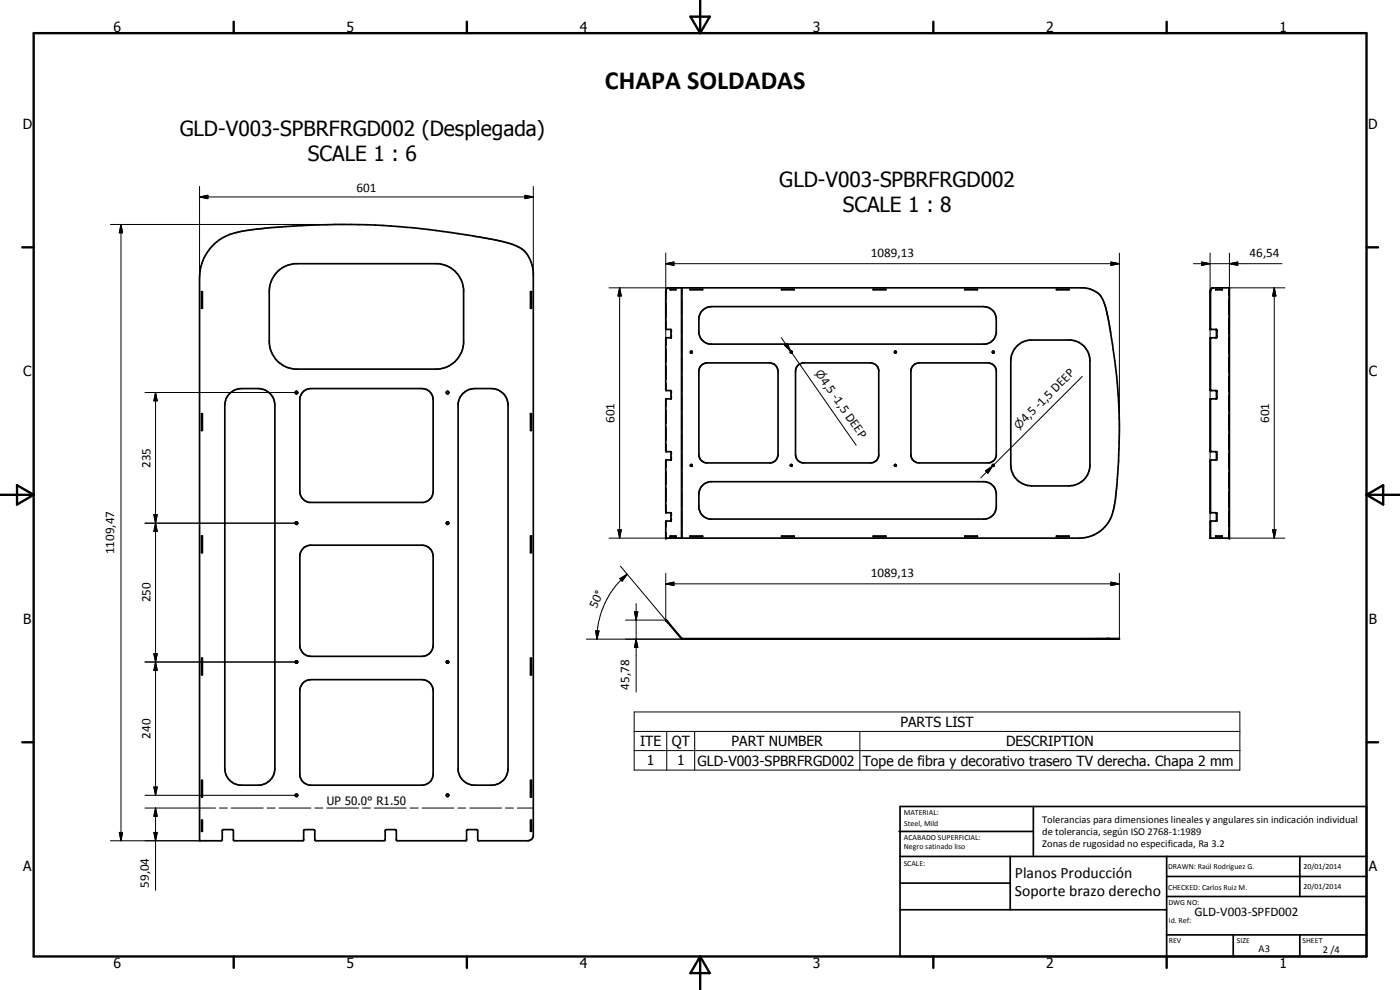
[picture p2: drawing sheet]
<svg xmlns="http://www.w3.org/2000/svg" width="420mm" height="297mm" viewBox="0 0 420 297" stroke-linecap="round" stroke-linejoin="round" font-family="sans-serif">
<g fill="none" stroke="#000" stroke-width=".51">
<path d="M63.8 73.7a18 18 0 0 1 10.7-4.6l4.8-.6a226.5 226.5 0 0 1 62.7 2.3l8.9 1.7a16.2 16.2 0 0 1 6 2.4 9.5 9.5 0 0 1 3.2 6.8v169.2l-.6 1-1.1 .4h-14.7l-.3-.4v-2.6l-.4-.4h-2.6l-.3 .2-.1 3-.3 .2h-20.4l-.4-.2v-2.8l-.3-.4-2.9 .1-.1 3.1-.3 .2h-20.5l-.3-.4v-2.6l-.4-.4h-2.6l-.3 .2-.1 3-.3 .2h-20.4l-.3-.2v-2.8l-.4-.4h-2.7l-.3 .2v2.8l-.2 .3h-6.6v-168.9a13.8 13.8 0 0 1 3.9-9.6zM60.5 87.5h.2v5h-.2zM83 81.8a8.2 8.2 0 0 1 5.5-2.7h43a8.3 8.3 0 0 1 7.6 7.6v16.4a8.3 8.3 0 0 1-7.6 7.6h-43a8.3 8.3 0 0 1-7.7-8.3v-15a8.4 8.4 0 0 1 2.2-5.6zM159.2 87.5h.3v5h-.3zM201.1 86.8h1.7v.2h-1.7zM201.3 86.8v.2M207.1 86.8h3.8v.2h-3.8zM210.7 93.3l1.5-1.1 1.3-.2h81.7a3.9 3.9 0 0 1 3.8 3.3v4.7a3.8 3.8 0 0 1-3.3 3.3h-82.6a3.8 3.8 0 0 1-3.3-3.3v-4.7zM234.6 86.8h3.7v.2h-3.7zM262.1 86.8h3.7v.2h-3.7zM289.6 86.8h3.7v.2h-3.7zM317.1 86.8h3.7v.2h-3.7z"/>
<path d="M363.3 98.8l1.9 .1M363.4 98.8h.1M363.9 86.4l-.6 .9 .1 11.5M363.9 86.4h5.1v75.1h-5.8v-5l.1-.2M364.1 86.4l-.7 .3-.2 .6v11.4l.1 .1M364.9 86.8h1.9v.2h-1.9zM364.9 98.8v2.5M365.2 99v2.3h-1.9l-.1 .2v15.5l.3 .2M365.2 98.9v.1M366.7 86.8v.2M68.8 118.2a4.8 4.8 0 0 1 3.7-1.6h5a5 5 0 0 1 5 5v109a5 5 0 0 1-4.5 5h-6a5 5 0 0 1-4.5-5v-109l.4-2.1zM91 117.6l1-.8 1.3-.2h33.3a3.3 3.3 0 0 1 3.4 3.3v27.5a3.3 3.3 0 0 1-2.9 3.3h-34.2a3.4 3.4 0 0 1-2.9-2.8v-28.4l.2-.8z"/>
<path d="M138.8 118.2l1.2-.9 1.4-.6 6.1-.1a5.1 5.1 0 0 1 5 4.5v110a5.1 5.1 0 0 1-4.5 4.5h-6.1a5.1 5.1 0 0 1-4.4-4.5v-110l.4-1.6zM199.8 101.4v15.6l1.5 .3v2.3M199.9 101.3l1.5-.1v-2.2l-1.6-.3v-11.4l.2-.6 .4-.3h124.8a6.6 6.6 0 0 1 6.6 5.7l1.1 5.1a164.8 164.8 0 0 1 1.3 55.6 10.4 10.4 0 0 1-10.3 8.7h-124.1v-5l1.6-.3-.1-2.3-1.4-.1M199.9 101.3l-.1 .1M201.3 119.7h-1.4l-.1 .1v15.6l1.5 .2v2.4M201.3 119.6v.1M207.3 105.4h.4v.5l-.5-.1zM210.6 109.5l1.6-.6h18.8a2.59 2.59 0 0 1 2.5 2.5v25a2.52 2.52 0 0 1-2.5 2.5h-18.8a2.47 2.47 0 0 1-2.4-2.2v-25.7l.3-1zM239.3 109.8l.6-.5 1.3-.4h20a2.57 2.57 0 0 1 2.5 2.1v25.7a2.47 2.47 0 0 1-2.5 2.2h-20a2.44 2.44 0 0 1-2.5-2.5v-25l.1-.7zM274 109.8l.5-.5 1.4-.4h20.6a2.57 2.57 0 0 1 2.5 2.1v25.7a2.47 2.47 0 0 1-2.5 2.2h-20.6a2.47 2.47 0 0 1-2.5-2.2v-25.7zM305.2 103.8l1.5-1.1 2.3-.7h12.5a6.3 6.3 0 0 1 5.6 5.7v32.4a6.3 6.3 0 0 1-6.2 5.7h-11.3a6.3 6.3 0 0 1-6.3-6.3v-31.3a6.5 6.5 0 0 1 1.9-4.4zM363.3 117.2h1.7"/>
<path d="M363.3 101.4v15.7M363.3 117.1h.1M363.4 119.7v15.8M363.4 101.3l-.1 .1M364.9 117.2h.1M364.9 117.2l.3 .2v2.2l-1.9 .1-.1 .1v15.6l2 .2v2.4h-1.9M365 117.3l-.1 2.4M60.5 124.1h.2v5.1h-.2zM159.2 124.1h.3v5.1h-.3zM201.3 138h-1.4l-.1 .2v15.6M201.3 138h.1M207.2 139.5l.5-.1v.5h-.4z"/>
<path d="M237.2 139.5l.2-.1a.29 .29 0 0 1 .4 .2 .29 .29 0 0 1-.3 .3 .29 .29 0 0 1-.3-.4zM297.8 139.5l.2-.1a.29 .29 0 0 1 .4 .2 .29 .29 0 0 1-.3 .3 .29 .29 0 0 1-.3-.4zM363.4 138l-.1 15.8M363.5 138l-.3 .2v15.5l1.8 .1M364.9 135.5l.2 .2-.2 2.3M365.2 137.8h.1M199.8 153.8h.1M210.7 145.8l1-.9 1.4-.4h82.6a3.9 3.9 0 0 1 3.3 3.3v4.6a3.8 3.8 0 0 1-3.3 3.3h-82.6a3.8 3.8 0 0 1-3.3-3.3v-4.6l.4-1.3zM363.3 156.3h1.8M363.3 153.8h.1M363.4 156.4l-.1 5.1M363.5 156.3l-.1 .1"/>
<path d="M364.9 153.8l.3 .3v2l-.3 .2M365 153.9v2.4M60.5 160.8h.2v5h-.2zM91.3 164.3l.7-.5 1.3-.2h33.3a3.5 3.5 0 0 1 3.4 3.3v26.7a3.3 3.3 0 0 1-3.4 3.3h-33.3a3.3 3.3 0 0 1-3.3-2.8v-27.6l.7-1.6zM159.2 160.8h.3v5h-.3zM201.1 160.8h1.7v.2h-1.7zM201.3 160.8v.2M207.1 160.8h3.8v.2h-3.8zM234.6 160.8h3.7v.2h-3.7zM262.1 160.8h3.7v.2h-3.7zM289.6 160.8h3.7v.2h-3.7zM317.1 160.8h3.7v.2h-3.7z"/>
<path d="M364.9 160.8h1.9v.2h-1.9zM366.7 160.8v.2M60.5 197.5h.2v5h-.2zM159.2 197.5h.3v5h-.3zM199.8 186.1l.1-.1 .3 .2 4.6 5.4h131.1v.2h-131.3zM329 191.6v.2M91 204.9l1-.7 1.3-.3h33.3a3.3 3.3 0 0 1 3.4 3.4v25a3.3 3.3 0 0 1-2.9 3.3h-34.2a3.4 3.4 0 0 1-2.9-2.9v-25.9zM60.5 234.1h.2v5h-.2zM159.2 234.1h.3v5h-.3zM60.5 246.1h.2v3.3h-.2zM159.2 246.1h.3v3.3h-.3zM269.8 249.5h40.3"/>
<path d="M270.1 242h140v45h-140zM270.1 257h140M303.2 257v16M310.1 242v15M350.1 257v30M390.1 257v12M270.1 265h33.1M270.1 273h80M350.1 269h60M350.1 263h60M350.1 280.5h60M370.1 280.5v6.5"/>
<path d="M390.1 280.5v6.5"/>
<circle cx="89" cy="117.8" r=".38"/>
<circle cx="134.3" cy="117.8" r=".38"/>
<circle cx="237.5" cy="105.6" r=".29"/>
<circle cx="268.7" cy="105.6" r=".29"/>
<circle cx="298.1" cy="105.6" r=".29"/>
<circle cx="268.7" cy="139.6" r=".28"/>
<circle cx="89" cy="156.9" r=".38"/>
<circle cx="134.3" cy="156.9" r=".38"/>
<circle cx="89" cy="198.6" r=".37"/>
<circle cx="134.3" cy="198.6" r=".37"/>
<circle cx="89" cy="238.6" r=".38"/>
<circle cx="134.3" cy="238.6" r=".38"/>
</g>
<g fill="none" stroke="#000" stroke-width=".3">
<path d="M59.9 59.1l2.5-.5v1zM59.9 59.1h100.2M59.9 55.9v27.4M157.6 58.6l2.5 .5-2.5 .5zM160.1 55.9v26.6M33.1 67.4h71.1M36.3 67.4l.5 2.4h-1zM36.3 67.4v184.9M199.8 79.1l2.5-.5v1zM199.8 75.9l.1 25.7M199.8 79.1h136.1M333.4 78.6l2.5 .5-2.5 .5z"/>
<path d="M335.9 75.9v52.4M358.2 79.1h26.6M360.6 78.6l2.6 .5-2.6 .5zM363.2 75.9v80.7M369 79.1l2.5-.5v1zM369 75.9v10.5M182.8 86.4h22M186 86.4l.5 2.4h-1zM186 86.4v75.1M199.8 98.6h.1M199.8 87.6h.1M201.4 99.1h.1"/>
<path d="M204.6 86.4v2.2M204.6 89.8v4.6M204.6 95.6v4.6M368.7 89.8v4.6M368.7 95.6v4.6M368.8 99.5h.2M368.8 95.8h.2M382.4 86.4l.5 2.4h-1zM382.4 86.4v75.1M385.6 86.4h-16.9v2.2M43.5 117.8h45.5M46.7 117.8l.5 2.5h-1z"/>
<path d="M46.7 117.8v120.8M199.8 119.9h.1M199.8 116.9h.1M201.4 119.4h.1M201.4 117.4h.1M201.4 101.1h.1M204.6 101.3v4.7M204.6 107.1v4.7M204.6 112.9v4.6M204.6 118.7v4.6M234.5 101.3l2.8 4.1M235.5 103.6l.8-.5 1 2.3z"/>
<path d="M237.3 105.4l.3 .5M237.3 105.4l19.7 28.2M324.8 112.9l-30.5 30.5M368.7 101.3v4.7M368.7 107.1v4.7M368.7 112.9v4.6M368.7 118.7v4.6M368.8 108.2h.2M368.8 111.4h.2M199.8 138.3h.1M199.8 135.3h.1M201.4 135.8h.1"/>
<path d="M201.4 137.8h.1M204.6 124.5v4.6M204.6 130.3v4.6M204.6 136v4.6M368.7 124.5v4.6M368.7 130.3v4.6M368.7 136v4.6M368.8 139.5h.2M368.8 136.4h.2M43.5 157h45.5M46.2 154.4h1l-.5 2.6zM46.7 157l.5 2.4h-1z"/>
<path d="M185.5 159h1l-.5 2.5zM199.8 153.6h.1M199.8 156.6h.1M201.4 154.1h.1M201.4 156.1h.1M204.6 141.8v4.6M204.6 147.6v4.6M204.6 153.4v4.6M204.6 159.1v2.4M295.8 141.3l2.1-1.5-1.4 2.2zM368.7 141.8v4.6M368.7 147.6v4.6"/>
<path d="M368.7 153.4v4.6M368.7 159.1v2.4h16.9M368.8 152h.2M368.8 148.3h.2M381.9 159h1l-.5 2.5zM182.8 161.5h22M186 173.6l2.2-1.3-1.5 2.1zM186.2 169.8l14.4 17.2M188.2 172.3a25.2 25.2 0 0 0-9.1 19.5M199.8 175.2l2.5-.5v1zM199.8 161.3h.1M199.8 172v14.1"/>
<path d="M199.8 175.2h136.1M333.4 174.7l2.5 .5-2.5 .5zM335.9 172v19.6M43.5 198.6h45.5M46.2 196.1h1l-.5 2.5zM46.2 196.1l1 5h-1l1-5zM46.7 198.6l.5 2.5h-1zM176 191.8h28.8M178.8 189.3h1l-.7 2.5zM187.7 186.1h12.3M190.4 183.6h1l-.5 2.5zM190.9 191.8l.5 2.5h-1z"/>
<path d="M190.9 181.1v26.5M199.9 186.1l-.1 .1M200 186.2l-.1 .1M200.1 186.1v.1M201.4 187.7l-.2 .1M212.2 191.6v.2M213.5 191.6v.2M231 191.6v.2M241.2 191.6v.2M261.2 191.6v.2M275.9 191.6v.2M295.2 191.6v.2"/>
<path d="M296.5 191.6v.2M309.6 191.6v.2M320.9 191.6v.2M323.9 191.6v.2M190.3 213.6h181.8v17.5h-181.8zM190.3 219.5h181.8M200.1 219.5v11.6M208.5 219.5v11.6M258.1 219.5v11.6M43.5 238.6h45.5M46.2 236.1h1l-.5 2.5zM190.3 225.2h181.8"/>
<path d="M33.1 252.3h27M35.8 249.8h1l-.5 2.5zM43.5 242.4h21.2M46.2 249.8h1l-.5 2.5zM46.7 242.4l.5 2.5h-1zM46.7 242.4v24.7M65.9 242.4h2.3M69.4 242.4h9.6M80.2 242.4h2.4M83.8 242.4h9.5M94.5 242.4h2.3M98.1 242.4h9.5"/>
<path d="M108.8 242.4h2.4M112.3 242.4h9.6M123.1 242.4h2.4M126.7 242.4h9.5M137.4 242.4h2.4M141 242.4h9.5M151.7 242.4h2.4M155.3 242.4h4.8"/>
</g>
<g fill="none" stroke="#000" stroke-width=".35">
<path d="M199.9 90.9v4.4M199.9 96.4v2.3M200 98.8h.1M200 87l-.1 2.8M200.7 86.4l-.4 .2M201.2 98.8l.3 .1M201.5 99v.7M202.8 86.8h.1M202.9 86.8h.1M202.9 86.9l-.1 .1M204.5 86.4v75.1M204.8 86.4v75.1"/>
<path d="M363.2 98.6h.1M363.2 87.6h.1M364.8 86.8h.1M364.8 86.9l.1 .1M365.1 99.1h.1M368.8 86.8h.2M368.8 87h.2M368.8 86.4v2.2M368.8 89.8v4.6M368.8 95.6v4.6M368.8 87.6h.2M368.8 92h.2"/>
<path d="M368.8 86.4v75.1M199.9 101.5v2.1M199.9 104.6v4.2M199.9 109.8v4.1M199.9 114.9v2.1M199.9 119.8v2.2M200 117.1l.1 .1M200.1 119.7l-.1 .1M200.1 101.3l-.1 .1M201.2 119.7h.3M201.2 117.2h.3M201.5 101.3h-.3"/>
<path d="M201.5 119.6v.1M201.5 117.3v.8M201.5 119.5h.1M201.5 100.5v.7M201.5 118.7v.8M363.2 119.9h.1M363.2 116.9h.1M363.2 101.6h.1M365.1 119.4h.1M365.1 117.4h.1M365.1 101.1h.1M368.8 101.3v4.7l.2-.1"/>
<path d="M368.8 107.1v4.7M368.8 112.9v4.6M368.8 118.7v4.6M368.8 103.3h.2M368.8 102h.2M368.8 108.9h.2M368.8 105.4h.2M199.9 123v4.1M199.9 128.1v4.1M199.9 133.2v2.2M199.9 138.2v2.1M200 135.5h.1"/>
<path d="M200.1 138h-.1M201.2 135.5l.3 .1M201.2 138h.3M201.5 138h.1M201.5 135.7v.7M201.5 137.8h.1M201.5 137.1v.8M363.2 138.3h.1M363.2 135.3h.1M365.1 135.8h.1M365.1 137.8h.1M368.8 124.5v4.6"/>
<path d="M368.8 130.3v4.6M368.8 136v4.6M368.8 138.9h.2M368.8 139.4h.2M368.8 140h.2M199.9 141.4v4M199.9 146.4v4.1M199.9 151.6v2.1M199.9 156.5v1.7M199.9 159.8l.1 1.7M200 153.8h.1M200.1 156.3l-.1 .1"/>
<path d="M201.2 153.8l.3 .1M201.5 156.3h-.3M201.5 154v.8M201.5 155.4v.8M363.2 153.6h.1M363.2 156.6h.1M365.1 154.1h.1M365.1 156.1h.1M368.8 141.8v4.6M368.8 147.6v4.6M368.8 153.4v4.6M368.8 159.1v2.4"/>
<path d="M368.8 155.7h.2M368.8 144.5h.2M368.8 145.8h.2M368.8 153.5h.2M202.8 160.8v.2M363.2 161.3h.1M364.9 160.8v.2M368.8 160.8h.2M368.8 161h.2M200.7 186.9l-.1 .1M201.3 187.6l-.2 .1M201.5 188h-.1"/>
<path d="M201.5 187.9h.1M202.9 189.5l-.1 .1M204.6 191.5l-.1 .1M204.8 191.6v.2M207.1 191.6v.2M207.2 191.6v.2M207.8 191.6v.2M209.8 191.6v.2M210.9 191.6v.2M233.5 191.6v.2M234.6 191.6v.2M237.2 191.6v.2"/>
<path d="M237.8 191.6v.2M238.3 191.6v.2M238.7 191.6v.2M262.1 191.6v.2M263.7 191.6v.2M265.8 191.6v.2M268.4 191.6v.2M269 191.6v.2M273.4 191.6v.2M289.6 191.6v.2M293.3 191.6v.2M297.8 191.6v.2"/>
<path d="M298.4 191.6v.2M299 191.6v.2M303.3 191.6v.2M317.1 191.6v.2M320.8 191.6v.2M324.6 191.6v.2M327.1 191.6v.2M334 191.6v.2"/>
</g>
<g fill="#000">
<circle cx="201.5" cy="99" r=".18"/>
<circle cx="369" cy="86.4" r=".25"/>
<circle cx="199.9" cy="117" r=".18"/>
<circle cx="201.5" cy="117.2" r=".18"/>
<circle cx="201.5" cy="117.3" r=".18"/>
<circle cx="201.5" cy="101.2" r=".18"/>
<circle cx="199.9" cy="135.4" r=".18"/>
<circle cx="199.9" cy="138.2" r=".18"/>
<circle cx="201.5" cy="135.6" r=".18"/>
<circle cx="201.5" cy="135.7" r=".18"/>
<circle cx="199.9" cy="156.5" r=".18"/>
<circle cx="199.9" cy="153.7" r=".18"/>
<circle cx="201.5" cy="154" r=".18"/>
<circle cx="201.5" cy="156.2" r=".18"/>
<circle cx="199.8" cy="161.5" r=".25"/>
<circle cx="369" cy="161.5" r=".25"/>
<circle cx="199.8" cy="186.1" r=".25"/>
<circle cx="199.9" cy="186" r=".25"/>
</g>
<g fill="none" stroke="#000" stroke-width=".71">
<path d="M10.1 9.9h400v277.1h-400zM70.1 6.5v3.4M140.1 6.5v3.4M207.2 5h5.8l-2.9 4.9zM210.1 0v9.9M280.1 6.5v3.4M350.1 6.5v3.4M6.7 74.2h3.4M410.1 74.2h3.5M.1 148.5h10M5.1 145.6l5 2.9-5 2.9zM410.1 148.5h10"/>
<path d="M410.1 148.5l5-2.9v5.8zM6.7 222.7h3.4M410.1 222.7h3.5M70.1 287v3.4M140.1 287v3.4M210.1 287v10M210.1 287l2.9 5h-5.8zM280.1 287v3.4M350.1 287v3.4"/>
</g>
<g fill="#000">
<path d="M59.9 59.1l2.5-.5v1zM157.6 58.6l2.5 .5-2.5 .5zM36.3 67.4l.5 2.4h-1zM199.8 79.1l2.5-.5v1zM333.4 78.6l2.5 .5-2.5 .5zM360.6 78.6l2.6 .5-2.6 .5zM369 79.1l2.5-.5v1zM186 86.4l.5 2.4h-1zM382.4 86.4l.5 2.4h-1zM235.5 103.6l.8-.5 1 2.3zM46.7 117.8l.5 2.5h-1zM46.2 154.4h1l-.5 2.6z"/>
<path d="M46.7 157l.5 2.4h-1zM185.5 159h1l-.5 2.5zM295.8 141.3l2.1-1.5-1.4 2.2zM381.9 159h1l-.5 2.5zM186 173.6l2.2-1.3-1.5 2.1zM199.8 175.2l2.5-.5v1zM333.4 174.7l2.5 .5-2.5 .5zM46.2 196.1h1l-.5 2.5zM178.8 189.3h1l-.7 2.5zM190.4 183.6h1l-.5 2.5zM190.9 191.8l.5 2.5h-1zM46.7 198.6l.5 2.5h-1z"/>
<path d="M46.2 236.1h1l-.5 2.5zM35.8 249.8h1l-.5 2.5zM46.2 249.8h1l-.5 2.5zM46.7 242.4l.5 2.5h-1z"/>
</g>
<text font-size="7.9" x="181.6" y="26.8">CHAPA SOLDADAS</text>
<g font-size="6.3">
<text x="53.9" y="40.7">GLD-V003-SPBRFRGD002 (Desplegada)</text>
<text x="92.4" y="48.2">SCALE 1 : 6</text>
<text x="233.9" y="56.1">GLD-V003-SPBRFRGD002</text>
<text x="252.9" y="63.6">SCALE 1 : 8</text>
</g>
<g font-size="4.7">
<text x="304.6" y="263.5">Planos Producción</text>
<text x="304.6" y="268.9">Soporte brazo derecho</text>
</g>
<g font-size="4.2">
<text x="34" y="9.6">6</text>
<text x="104" y="9.6">5</text>
<text x="174" y="9.6">4</text>
<text x="244" y="9.6">3</text>
<text x="314" y="9.6">2</text>
<text x="384" y="9.6">1</text>
<text x="6.8" y="38.7">D</text>
<text x="410.6" y="38.7">D</text>
<text x="7" y="112.9">C</text>
<text x="410.8" y="112.9">C</text>
<text x="7" y="187.1">B</text>
<text x="410.8" y="187.1">B</text>
<text x="270.2" y="218.1">PARTS LIST</text>
<text x="192.1" y="223.9">ITE</text>
<text x="201.6" y="223.9">QT</text>
<text x="219.6" y="223.9">PART NUMBER</text>
<text x="302" y="223.9">DESCRIPTION</text>
<text x="194.1" y="229.7">1</text>
<text x="203.2" y="229.7">1</text>
<text x="209.4" y="229.7">GLD-V003-SPBRFRGD002</text>
<text x="258.9" y="229.7">Tope de fibra y decorativo trasero TV derecha. Chapa 2 mm</text>
<text x="7" y="261.4">A</text>
<text x="410.8" y="261.4">A</text>
<text x="34" y="290.4">6</text>
<text x="104" y="290.4">5</text>
<text x="174" y="290.4">4</text>
<text x="244" y="290.4">3</text>
<text x="314" y="290.4">2</text>
<text x="384" y="290.4">1</text>
</g>
<g font-size="3.9">
<text x="107" y="57.6">601</text>
<text x="261.4" y="77">1089,13</text>
<text x="375" y="77">46,54</text>
<text x="246.1" y="114.3" transform="rotate(55 246.1 114.3)">4,5 -1,5 DEEP</text>
<text x="184.4" y="126.9" transform="rotate(-90 184.4 126.9)">601</text>
<text x="307.8" y="127" transform="rotate(-45 307.8 127)">4,5 -1,5 DEEP</text>
<text x="380.9" y="126.9" transform="rotate(-90 380.9 126.9)">601</text>
<text x="45.2" y="140.4" transform="rotate(-90 45.2 140.4)">235</text>
<text x="34.2" y="166.3" transform="rotate(-90 34.2 166.3)">1109,47</text>
<text x="261.4" y="173.1">1089,13</text>
<text x="45.2" y="180.8" transform="rotate(-90 45.2 180.8)">250</text>
<text x="179" y="182.8" transform="rotate(-65 179 182.8)">50°</text>
<text x="188.8" y="206.9" transform="rotate(-90 188.8 206.9)">45,78</text>
<text x="45.2" y="221.6" transform="rotate(-90 45.2 221.6)">240</text>
<text x="44.7" y="266.4" transform="rotate(-90 44.7 266.4)">59,04</text>
<text x="358.5" y="275">GLD-V003-SPFD002</text>
</g>
<text font-size="3.5" x="98.1" y="241.6">UP 50.0° R1.50</text>
<g font-size="3.3">
<text x="244.5" y="112.1" transform="rotate(55 244.5 112.1)">n</text>
<text x="305.8" y="129" transform="rotate(-45 305.8 129)">n</text>
</g>
<g font-size="3.1">
<text x="312.7" y="246.8">Tolerancias para dimensiones lineales y angulares sin indicación individual</text>
<text x="312.7" y="250.4">de tolerancia, según ISO 2768-1:1989</text>
<text x="312.7" y="254">Zonas de rugosidad no especificada, Ra 3.2</text>
<text x="377.7" y="285.6">A3</text>
<text x="397" y="285.9">2 /4</text>
</g>
<g font-size="2.4">
<text x="271.2" y="244.4">MATERIAL:</text>
<text x="271.3" y="252">ACABADO SUPERFICIAL:</text>
<text x="271.4" y="247.9">Steel, Mild</text>
<text x="271.3" y="254.6">Negro satinado liso</text>
<text x="271.2" y="259.7">SCALE:</text>
<text x="350.6" y="260.8">DRAWN: Raúl Rodríguez G.</text>
<text x="391.2" y="260.6">20/01/2014</text>
<text x="350.6" y="267">CHECKED: Carlos Ruiz M.</text>
<text x="391.2" y="266.7">20/01/2014</text>
<text x="350.6" y="271.4">DWG NO:</text>
<text x="350.8" y="276.9">Id. Ref:</text>
<text x="350.8" y="282.8">REV</text>
<text x="371.2" y="282.9">SIZE</text>
<text x="390.9" y="282.9">SHEET</text>
</g>
</svg>
